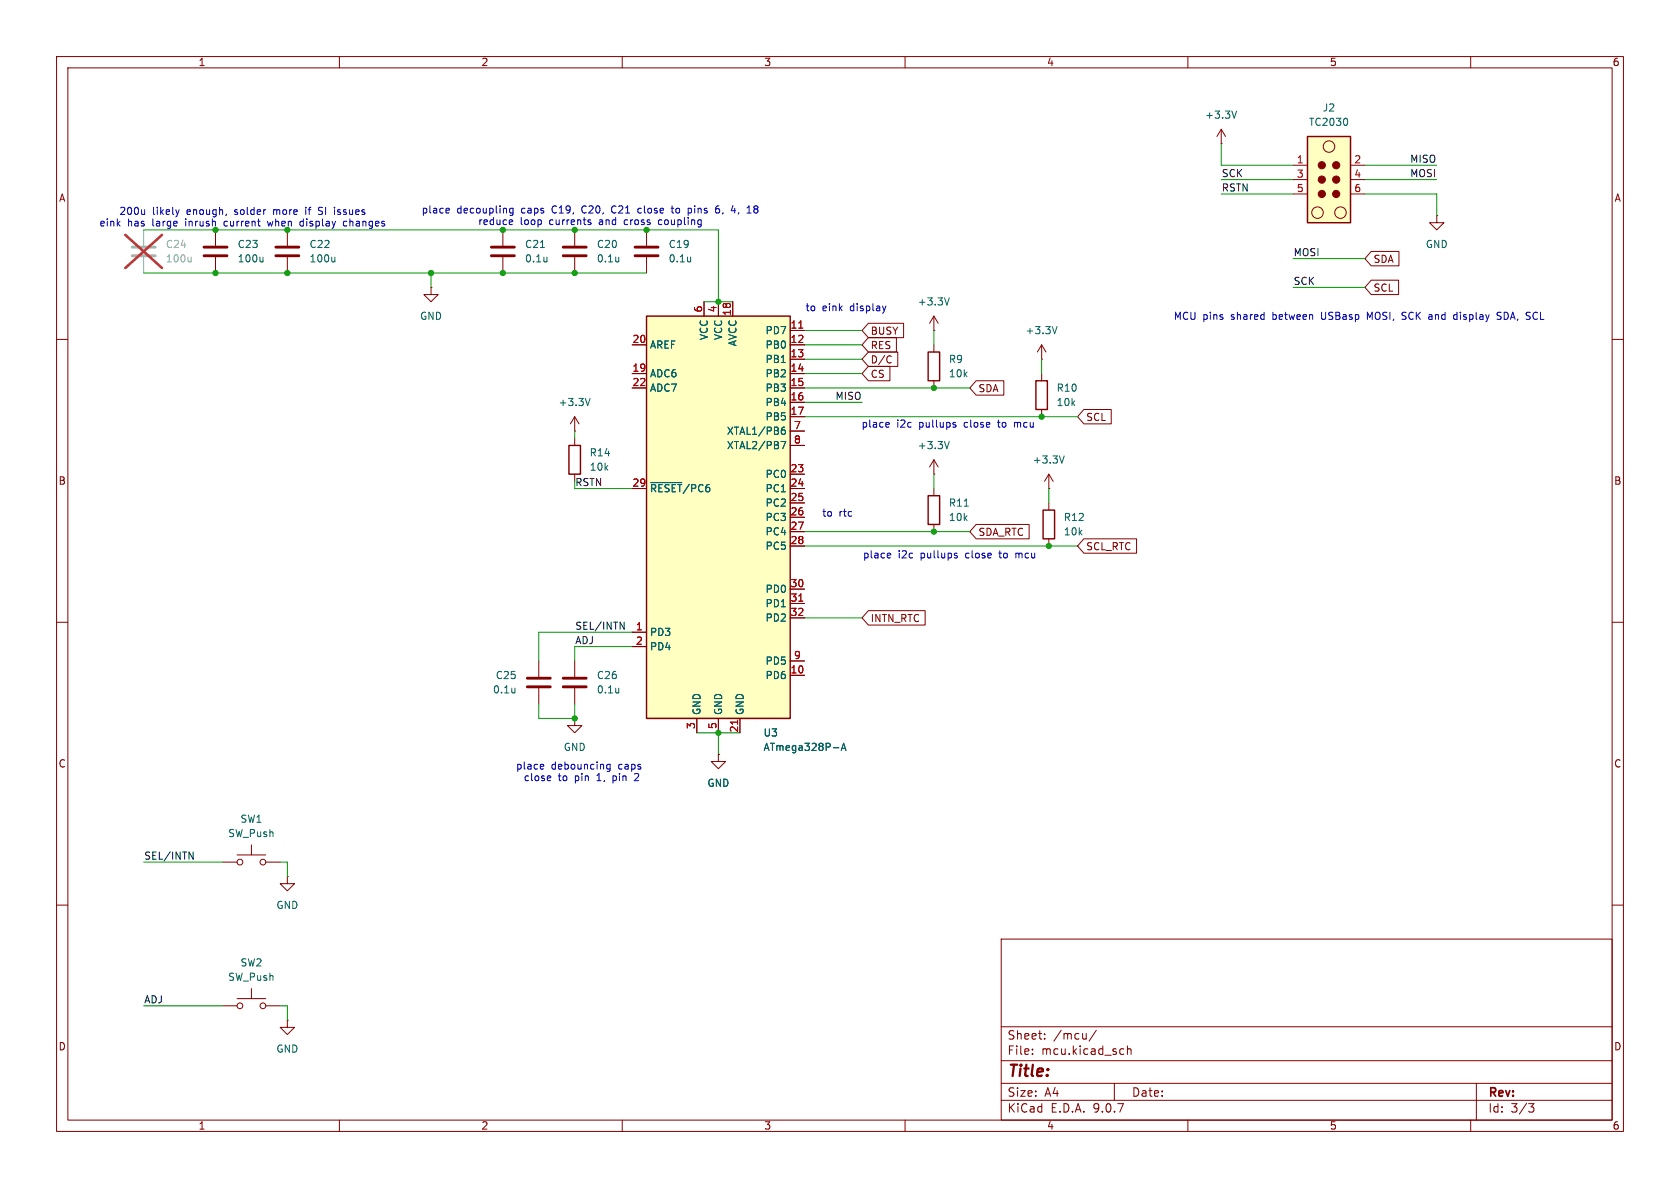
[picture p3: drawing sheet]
<svg xmlns="http://www.w3.org/2000/svg" width="297mm" height="210mm" viewBox="0 0 297 210" stroke-linecap="round" stroke-linejoin="round" font-family="sans-serif">
<g fill="none" stroke="#840000" stroke-width=".18">
<path d="M10 10h277v190h-277zM12 12h273v186h-273zM60 10v2M110 10v2M160 10v2M210 10v2M260 10v2M215.9 25.4h.1M215.9 22.9l-.8 1.2M215.9 22.9l.8 1.2M215.9 22.9v2.5M254 38.1v1.3h1.3l-1.3 1.2-1.3-1.2h1.3"/>
<path d="M254 38.1h.1M38.1 40.6v2.8M38.1 45.5v2.8M114.3 40.6v2.8M114.3 45.5v2.8M165.1 58.4h.1M165.1 55.9l-.8 1.3M165.1 55.9l.8 1.3M165.1 55.9v2.5M10 60h2M165.1 61v1.2M165.1 67.3v1.3"/>
<path d="M184.1 63.5h.1M184.1 61v2.5M184.1 66v1.3M184.1 72.4v1.3M184.1 61l-.7 1.2M184.1 61l.8 1.2M285 60h2M165.1 83.8h.1M165.1 81.3v2.5M165.1 81.3l-.8 1.3M165.1 81.3l.8 1.3M185.4 86.4h.1"/>
<path d="M185.4 83.8l-.7 1.3M185.4 83.8l.8 1.3M185.4 83.8v2.6M10 110h2M101.6 116.8v2.8M285 110h2M101.6 121.7v2.8M10 160h2M177 166h108v32h-108zM285 160h2M60 198v2M110 198v2"/>
<path d="M160 198v2M177 194.5h108M177 191.5h108M177 187.5h108M177 181.5h108M182.5 186.3v.1M182.5 185.5v.1M184.7 183.6v.1M184.7 182.8v.1M193.8 182.1l-1.3 2M197 191.5v3M198.2 185.4l.5 .1"/>
<path d="M198.7 186.3l-.5 .1M199.3 185.5l.2-.1 .4 .1 .1 .9M199.3 184.9v1.5M210 198v2M260 198v2M261 191.5v6.5M270.2 195.1h1l-.5 .6 .4 .1 .1 .5-.3 .3h-.4"/>
</g>
<path d="M23.4 43.7h4M23.4 45.2h4" fill="none" stroke="#a1a1a1" stroke-width=".51"/>
<path d="M25.4 40.6v2.8M25.4 45.5v2.8" fill="none" stroke="#a1a1a1" stroke-width=".18"/>
<path d="M33.8 45.5v.8M33.8 46.2l-.2 .1" fill="none" stroke="#989898" stroke-width=".18"/>
<path d="M22.2 41.5l6.4 5.9M28.6 41.5l-6.4 5.9" fill="none" stroke="#e12e31" stroke-width=".46"/>
<path d="M36.1 43.7h4M36.1 45.2h4M112.3 43.7h4M112.3 45.2h4M99.6 119.9h4M99.6 121.4h4" fill="none" stroke="#840000" stroke-width=".51"/>
<path d="M218.6 19.6l-.4 1.3M46.5 45.5v.8M46.5 46.2l-.2 .1M122.1 45.5v.8M122.1 46.2h-.1M167.8 52.6l-.4 1.3M186.9 57.7l-.5 1.3M167.8 78l-.4 1.3M188.1 80.6l-.4 1.3M109.4 121.7v.8M109.4 122.4h-.1" fill="none" stroke="#006464" stroke-width=".18"/>
<path d="M164.1 62.2h2v5.1h-2zM183.1 67.3h2.1v5.1h-2.1z" fill="none" stroke="#840000" stroke-width=".25"/>
<path d="M231.1 24.1h7.7v15.3h-7.7z" fill="#ffffc2"/>
<path d="M231.1 24.1h7.7v15.3h-7.7zM100.6 78.7h2v5.1h-2zM164.1 87.6h2v5.1h-2z" fill="none" stroke="#840000" stroke-width=".25"/>
<g fill="none" stroke="#840000" stroke-width=".18">
<path d="M228.6 29.2h2.5M228.6 31.8h2.5M228.6 34.3h2.5M238.8 29.2h2.5M238.8 31.8h2.5M238.8 34.3h2.5M50.8 40.6v2.8M50.8 45.5v2.8M76.2 50.8v1.3h1.3l-1.3 1.2-1.3-1.2h1.3M76.2 50.8h.1M88.9 40.6v2.8M88.9 45.5v2.8"/>
<path d="M101.6 40.6v2.8M101.6 45.5v2.8M101.6 76.2h.1M101.6 73.7v2.5M101.6 77.5v1.2M101.6 73.7l-.8 1.2M101.6 73.7l.8 1.2M101.6 83.8v1.3M165.1 86.4v1.2M165.1 92.7v1.3M101.6 127v1.3h1.3l-1.3 1.2-1.3-1.2h1.3M101.6 127h.1"/>
<path d="M127 133.4v1.2h1.3l-1.3 1.3-1.3-1.3h1.3M127 133.4h.1M39.4 152.4h2.5M41.9 151.1h5.1M44.4 149.4v1.7M47 152.4h2.5"/>
<circle cx="232.9" cy="37.6" r="1.02"/>
<circle cx="234.9" cy="25.9" r="1.02"/>
<circle cx="237" cy="37.6" r="1.02"/>
<circle cx="42.4" cy="152.4" r=".51"/>
<circle cx="46.5" cy="152.4" r=".51"/>
</g>
<g fill="#840000" stroke="#840000" stroke-width=".18">
<circle cx="233.7" cy="29.2" r=".63"/>
<circle cx="233.7" cy="31.7" r=".63"/>
<circle cx="233.7" cy="34.3" r=".63"/>
<circle cx="236.2" cy="29.2" r=".63"/>
<circle cx="236.2" cy="31.7" r=".63"/>
<circle cx="236.2" cy="34.3" r=".63"/>
</g>
<path d="M238.1 21l.1 .4-.1 .6M59.2 45.5v.8M59.2 46.2l-.2 .1M95.5 43.8h.8M96.7 45.5v.8M96.7 46.2h-.1M109.4 45.5v.8M109.4 46.2h-.1M104.3 70.4l-.4 1.3M170.5 89.5h.7" fill="none" stroke="#006464" stroke-width=".18"/>
<path d="M48.8 43.7h4M48.8 45.2h4M86.9 43.7h4M86.9 45.2h4M99.6 43.7h4M99.6 45.2h4" fill="none" stroke="#840000" stroke-width=".51"/>
<path d="M114.3 55.9h25.4v71.1h-25.4z" fill="#ffffc2"/>
<path d="M114.3 55.9h25.4v71.1h-25.4zM184.4 90.2h2v5.1h-2z" fill="none" stroke="#840000" stroke-width=".25"/>
<g fill="none" stroke="#840000" stroke-width=".18">
<path d="M124.5 53.3v2.6M127 53.3v2.6M129.5 53.3v2.6M139.7 58.4h2.5M153.5 59.7h5v2.5h-5l-1.1-1.2zM153.5 57.1h6.2v2.6h-6.2l-1.1-1.3zM242.4 44.4h4.9v2.6h-4.9l-1.1-1.3zM242.4 49.5h4.9v2.6h-4.9l-1.1-1.3zM111.8 61h2.5M111.8 66h2.5M111.8 68.6h2.5M139.7 61h2.5"/>
<path d="M139.7 66h2.5M139.7 68.6h2.5M139.7 63.5h2.5M139.7 71.1h2.5M139.7 73.7h2.5M139.7 76.2h2.5M139.7 78.7h2.5M153.5 62.2h5.2v2.6h-5.2l-1.1-1.3zM153.5 64.8h3.8v2.5h-3.8l-1.1-1.3zM157.3 62.9l.3 .1M157.6 64l-.3 .2M172.6 67.3h4.9v2.6h-4.9l-1.2-1.3z"/>
<path d="M191.6 72.4h4.9v2.5h-4.9l-1.1-1.2zM111.8 86.4h2.5M139.7 86.4h2.5M139.7 83.8h2.5M139.7 88.9h2.5M139.7 91.4h2.5M139.7 94h2.5M139.7 96.5h2.5M172.6 92.7h9.3v2.6h-9.3l-1.2-1.3zM185.4 88.9v1.3M185.4 95.3v1.2M191.6 95.2h9.3v2.6h-9.3l-1.1-1.3z"/>
<path d="M95.2 116.8v2.8M111.8 111.8h2.5M111.8 114.3h2.5M139.7 104.1h2.5M139.7 106.7h2.5M139.7 109.2h2.5M139.7 116.8h2.5M139.7 119.4h2.5M153.5 107.9h10.1v2.6h-10.1l-1.1-1.3zM95.2 121.7v2.8M123.2 127v2.5M127 133.4h.1"/>
<path d="M127 127v2.5M130.8 127v2.5M50.8 154.9v1.3h1.3l-1.3 1.3-1.3-1.3h1.3M50.8 154.9h.1M39.4 177.8h2.5M41.9 176.5h5.1M44.4 174.8v1.7M47 177.8h2.5M50.8 180.3v1.3h1.3l-1.3 1.3-1.3-1.3h1.3M50.8 180.3h.1"/>
<circle cx="42.4" cy="177.8" r=".51"/>
<circle cx="46.5" cy="177.8" r=".51"/>
</g>
<path d="M138.1 78h.8l-.5 1.3M138.2 76.1l.4-.1 .2 .2-.1 .5-.3 .1-.2-.1M138.7 75.5l-.3 .1-.2 .2M115 85.3h5.5M91 121.7v.8M91 122.4h.1M147.3 132.2h1M148.7 132.7l.4-1.3 .5 1.3M148.8 132.3h.6" fill="none" stroke="#006464" stroke-width=".18"/>
<path d="M141.2 58h.7M141.2 106.3h.7M130.4 127.3v.7" fill="none" stroke="#a90000" stroke-width=".18"/>
<path d="M93.2 119.9h4.1M93.2 121.4h4.1" fill="none" stroke="#840000" stroke-width=".51"/>
<path d="M109.6 110l.7 1.2v-1.2M33.4 150.6l.7 1.3v-1.3" fill="none" stroke="#0f0f0f" stroke-width=".18"/>
<g fill="none" stroke="#009600" stroke-width=".18">
<path d="M215.9 25.4v3.8h12.7M215.9 31.8h12.7M215.9 34.3h12.7M241.3 29.2h12.7M241.3 31.8h12.7M241.3 34.3h12.7v3.8M25.4 40.6h101.6v12.7M25.4 48.3h88.9M76.2 48.3v2.5M124.5 53.3h5M142.2 58.4h10.2M165.1 58.4v2.6"/>
<path d="M228.6 45.7h12.7M228.6 50.8h12.7M101.6 76.2v1.3M142.2 71.1h10.2M142.2 73.7h48.3M142.2 66h10.2M142.2 61h10.2M142.2 63.5h10.2M142.2 68.6h29.2M184.1 63.5v2.5M101.6 86.4h10.2M142.2 94h29.2"/>
<path d="M142.2 96.5h48.3M165.1 83.8v2.6M185.4 86.4v2.5M111.8 111.8h-16.6v5M111.8 114.3h-10.2v2.5M142.2 109.2h10.2M95.2 124.5v2.5h6.4v-2.5M123.2 129.5h7.6M127 129.5v3.9M25.4 152.4h14M49.5 152.4h1.3v2.5M25.4 177.8h14"/>
<path d="M49.5 177.8h1.3v2.5"/>
</g>
<g fill="none" stroke="#0000c2" stroke-width=".18">
<path d="M25.6 37.1v.8M25.6 37.8l-.2 .1M31.7 37.1l-.3 .8M40 37.9v.1M47.3 39.1l.2 .9M53.5 39.1l-.4 .1-.1 .2 .1 .4 .4 .2M54.1 36.6v.2M54.1 37.1v.8M56.3 37.9h.5M56.8 36.6h-.3l-.2 .3 .1 .3 .4 .1M61.3 39.2l-.4-.1-.2 .3 .1 .5h.5M79 36.8l.4 .1v.2l-.6 .1"/>
<path d="M79.4 37.6l-.4 .1M90.2 38.9h.4v.3l-.6 .1M90.6 39.6l-.4 .1M90.7 36.9l-.4-.1-.2 .3 .1 .5h.5M90.7 36.8v1l-.2 .3-.3-.1M104.1 39.3h.3l.1 .2-.2 .2h-.2M104.1 38.9h.3M108.4 36.5l-.3 .4 .3 .7M113.3 36.8l-.4 .1-.1 .2v.4l.5 .2M116.6 38.9l-.2 .2v.4l.2 .2M118.6 36.8h.5M118.8 36.4v1.1l.3 .2"/>
<path d="M121.8 36.8l.3 .1 .2 .2-.1 .4-.4 .2M126.6 36.9h.4l.2 .2-.1 .5h-.5M127.1 36.4l-.4 .1M129.3 37.2h.8M133.5 36.4l-.2 .2 .2 .3-.2 .2v.3l.2 .3M156.6 54.1l-.3 .8M242.2 56.1l-.5-.9v1.3M247.8 56.4l.5 .1M248.4 55.2h-.3l-.3 .2 .2 .3 .3 .2M252.7 55.6l.4 .1M253.2 56.4l-.5 .1M253.2 55.9l-.5 .1"/>
<path d="M257.1 56.4h.5M257.1 55.7h.5M257.6 55.2v1.3M265.4 55.3l-.5-.1-.2 .1v.4l.6 .2 .1 .3-.3 .3-.4-.1M156.8 74.7h.3l.1 .3-.6 .1M157.1 75.5h-.3M168.6 75.1l.3 .1 .1 .1-.2 .2h-.2M168.6 74.7h.3M179.3 74.7v.8M179.5 74.7l-.2 .1M157 97.8h.4l.1 .3-.6 .1M157.4 98.6h-.4"/>
<path d="M168.9 98.2l.3 .1 .1 .1-.2 .2h-.3M168.9 97.8h.3M179.6 97.8v.8M179.8 97.8l-.2 .1M95.7 135.1l.4 .1v.2l-.6 .1M96.1 135.9l-.4 .1M97.3 137.9l-.4 .1M97.3 137.2l.1 .3-.6 .1M107.9 135.2l-.4-.1-.2 .3 .1 .5h.5M107.9 135.1v1l-.3 .3-.3-.1M112.8 137.3l-.7 .7h.8"/>
</g>
<g fill="#009600" stroke="#009600" stroke-width=".18">
<circle cx="185.4" cy="96.5" r=".46"/>
<circle cx="50.8" cy="40.6" r=".46"/>
<circle cx="50.8" cy="48.3" r=".46"/>
<circle cx="101.6" cy="40.6" r=".46"/>
<circle cx="88.9" cy="48.3" r=".46"/>
<circle cx="101.6" cy="48.3" r=".46"/>
<circle cx="88.9" cy="40.6" r=".46"/>
<circle cx="76.2" cy="48.3" r=".46"/>
<circle cx="38.1" cy="40.6" r=".46"/>
<circle cx="38.1" cy="48.3" r=".46"/>
<circle cx="114.3" cy="40.6" r=".46"/>
<circle cx="127" cy="53.3" r=".46"/>
<circle cx="127" cy="129.5" r=".46"/>
<circle cx="101.6" cy="127" r=".46"/>
<circle cx="165.1" cy="68.6" r=".46"/>
<circle cx="184.1" cy="73.7" r=".46"/>
<circle cx="165.1" cy="94" r=".46"/>
</g>
<text font-size="2.8" fill="#840000" x="178" y="190.9">Title:</text>
<g font-size="2.1" fill="#840000">
<text x="178" y="184">Sheet:</text>
<text x="186.2" y="184">/mcu/</text>
<text x="178" y="186.7">File:</text>
<text x="184.1" y="186.7">mcu.kicad_sch</text>
<text x="178" y="196.9">KiCad</text>
<text x="178" y="194.1">Size:</text>
<text x="184.7" y="194.1">A4</text>
<text x="185.7" y="196.9">E.D.A.</text>
<text x="193.3" y="196.9">9.0.7</text>
<text x="200" y="194.1">Date:</text>
<text x="263" y="194.3">Rev:</text>
<text x="263" y="196.9">Id:</text>
<text x="267.1" y="196.9">3/3</text>
</g>
<g font-size="1.8" fill="#840000">
<text x="35" y="11.9">1</text>
<text x="85" y="11.9">2</text>
<text x="135" y="11.9">3</text>
<text x="185" y="11.9">4</text>
<text x="235" y="11.9">5</text>
<text x="285" y="11.9">6</text>
<text x="10.3" y="35.9">A</text>
<text x="285.3" y="35.9">A</text>
<text x="242.7" y="46.7">SDA</text>
<text x="242.7" y="51.8">SCL</text>
<text x="153.8" y="59.4">BUSY</text>
<text x="153.8" y="61.9">RES</text>
<text x="153.8" y="64.5">D/C</text>
<text x="153.8" y="67">CS</text>
<text x="172.9" y="69.5">SDA</text>
<text x="191.9" y="74.6">SCL</text>
<text x="10.3" y="85.9">B</text>
<text x="285.3" y="85.9">B</text>
<text x="172.9" y="94.9">SDA_RTC</text>
<text x="191.9" y="97.5">SCL_RTC</text>
<text x="153.8" y="110.2">INTN_RTC</text>
<text x="10.3" y="135.9">C</text>
<text x="285.3" y="135.9">C</text>
<text x="10.3" y="185.9">D</text>
<text x="285.3" y="185.9">D</text>
<text x="35" y="199.9">1</text>
<text x="85" y="199.9">2</text>
<text x="135" y="199.9">3</text>
<text x="185" y="199.9">4</text>
<text x="235" y="199.9">5</text>
<text x="285" y="199.9">6</text>
</g>
<g font-size="1.8" fill="#006464">
<text x="213" y="21.2">+3.3V</text>
<text x="231.3" y="22.5">TC2030</text>
<text x="233.8" y="19.9">J2</text>
<text x="41.9" y="46.6">100u</text>
<text x="41.9" y="44">C23</text>
<text x="54.6" y="46.6">100u</text>
<text x="54.6" y="44">C22</text>
<text x="92.7" y="44">C21</text>
<text x="92.7" y="46.6">0.1u</text>
<text x="105.4" y="44">C20</text>
<text x="105.4" y="46.6">0.1u</text>
<text x="118.1" y="44">C19</text>
<text x="118.1" y="46.6">0.1u</text>
<text x="252" y="44">GND</text>
<text x="74.2" y="56.7">GND</text>
<text x="135.2" y="59.3">PD7</text>
<text x="162.2" y="54.2">+3.3V</text>
<text x="181.2" y="59.3">+3.3V</text>
<text x="114.8" y="61.8">AREF</text>
<text x="125.3" y="60.2" transform="rotate(-90 125.3 60.2)">VCC</text>
<text x="127.9" y="60.2" transform="rotate(-90 127.9 60.2)">VCC</text>
<text x="130.4" y="61.3" transform="rotate(-90 130.4 61.3)">AVCC</text>
<text x="135.2" y="61.8">PB0</text>
<text x="135.2" y="64.4">PB1</text>
<text x="167.6" y="64.4">R9</text>
<text x="98.7" y="72">+3.3V</text>
<text x="114.8" y="66.9">ADC6</text>
<text x="114.8" y="69.4">ADC7</text>
<text x="135.2" y="66.9">PB2</text>
<text x="135.2" y="69.4">PB3</text>
<text x="135.2" y="72">PB4</text>
<text x="167.6" y="66.9">10k</text>
<text x="186.7" y="72">10k</text>
<text x="186.7" y="69.4">R10</text>
<text x="128.4" y="77.1">XTAL1/PB6</text>
<text x="135.2" y="74.5">PB5</text>
<text x="104.1" y="83.4">10k</text>
<text x="104.1" y="80.9">R14</text>
<text x="128.4" y="79.6">XTAL2/PB7</text>
<text x="162.2" y="79.6">+3.3V</text>
<text x="182.5" y="82.1">+3.3V</text>
<text x="114.8" y="87.2">~{RESET}/PC6</text>
<text x="135.2" y="84.7">PC0</text>
<text x="135.2" y="87.2">PC1</text>
<text x="135.2" y="89.8">PC2</text>
<text x="167.6" y="89.8">R11</text>
<text x="135.2" y="92.3">PC3</text>
<text x="135.2" y="94.8">PC4</text>
<text x="167.6" y="92.3">10k</text>
<text x="188" y="94.8">10k</text>
<text x="188" y="92.3">R12</text>
<text x="135.2" y="97.4">PC5</text>
<text x="135.2" y="105">PD0</text>
<text x="135.2" y="107.5">PD1</text>
<text x="114.8" y="112.6">PD3</text>
<text x="135.2" y="110.1">PD2</text>
<text x="114.8" y="115.2">PD4</text>
<text x="135.2" y="117.7">PD5</text>
<text x="87.1" y="122.8">0.1u</text>
<text x="87.5" y="120.2">C25</text>
<text x="105.4" y="120.2">C26</text>
<text x="105.4" y="122.8">0.1u</text>
<text x="135.2" y="120.2">PD6</text>
<text x="124.1" y="126.5" transform="rotate(-90 124.1 126.5)">GND</text>
<text x="127.9" y="126.5" transform="rotate(-90 127.9 126.5)">GND</text>
<text x="131.7" y="126.5" transform="rotate(-90 131.7 126.5)">GND</text>
<text x="134.9" y="130.4">U3</text>
<text x="99.6" y="132.9">GND</text>
<text x="134.9" y="132.9">ATmega328P-A</text>
<text x="125" y="139.3">GND</text>
<text x="40.2" y="148.2">SW_Push</text>
<text x="42.4" y="145.6">SW1</text>
<text x="48.8" y="160.9">GND</text>
<text x="40.2" y="173.6">SW_Push</text>
<text x="42.4" y="171">SW2</text>
<text x="48.8" y="186.3">GND</text>
</g>
<g font-size="1.8" fill="#a90000">
<text x="229.2" y="29">1</text>
<text x="239.3" y="29">2</text>
<text x="229.2" y="31.5">3</text>
<text x="229.2" y="34">5</text>
<text x="239.3" y="31.5">4</text>
<text x="239.3" y="34">6</text>
<text x="124.2" y="55.3" transform="rotate(-90 124.2 55.3)">6</text>
<text x="126.7" y="55.3" transform="rotate(-90 126.7 55.3)">4</text>
<text x="129.3" y="55.9" transform="rotate(-90 129.3 55.9)">18</text>
<text x="139.7" y="58.2">11</text>
<text x="111.7" y="60.7">20</text>
<text x="111.7" y="65.8">19</text>
<text x="139.7" y="60.7">12</text>
<text x="139.7" y="63.2">13</text>
<text x="139.7" y="65.8">14</text>
<text x="111.7" y="68.3">22</text>
<text x="139.7" y="68.3">15</text>
<text x="139.7" y="70.9">16</text>
<text x="139.7" y="73.4">17</text>
<text x="140.3" y="75.9">7</text>
<text x="139.7" y="83.6">23</text>
<text x="140.3" y="78.5">8</text>
<text x="111.7" y="86.1">29</text>
<text x="139.7" y="86.1">24</text>
<text x="139.7" y="88.6">25</text>
<text x="139.7" y="91.2">26</text>
<text x="139.7" y="93.7">27</text>
<text x="139.7" y="96.3">28</text>
<text x="139.7" y="103.9">30</text>
<text x="139.7" y="106.4">31</text>
<text x="112.3" y="111.5">1</text>
<text x="139.7" y="109">32</text>
<text x="112.3" y="114">2</text>
<text x="139.7" y="119.1">10</text>
<text x="140.3" y="116.6">9</text>
<text x="122.9" y="129" transform="rotate(-90 122.9 129)">3</text>
<text x="126.7" y="129" transform="rotate(-90 126.7 129)">5</text>
<text x="130.6" y="129.6" transform="rotate(-90 130.6 129.6)">21</text>
</g>
<g font-size="1.8" fill="#0f0f0f">
<text x="249.2" y="28.9">MISO</text>
<text x="215.9" y="31.4">SCK</text>
<text x="215.9" y="33.9">RSTN</text>
<text x="249.2" y="31.4">MOSI</text>
<text x="228.6" y="45.4">MOSI</text>
<text x="228.6" y="50.5">SCK</text>
<text x="147.6" y="70.8">MISO</text>
<text x="101.6" y="114">ADJ</text>
<text x="101.6" y="111.4">SEL/INTN</text>
<text x="25.4" y="152.1">SEL/INTN</text>
<text x="25.4" y="177.5">ADJ</text>
</g>
<g font-size="1.8" fill="#0000c2">
<text x="17.5" y="40.2">eink</text>
<text x="21" y="38.2">200u</text>
<text x="22.5" y="40.2">has</text>
<text x="26.9" y="38.2">likely</text>
<text x="27" y="40.2">large</text>
<text x="33" y="40.2">inrush</text>
<text x="33.1" y="38.2">enough,</text>
<text x="40.1" y="40.2">current</text>
<text x="41.7" y="38.2">solder</text>
<text x="48" y="40.2">when</text>
<text x="48.8" y="38.2">more</text>
<text x="53.9" y="40.2">display</text>
<text x="54.7" y="38.2">if</text>
<text x="57.2" y="38.2">SI</text>
<text x="60.2" y="38.2">issues</text>
<text x="61.8" y="40.2">changes</text>
<text x="74.4" y="37.9">place</text>
<text x="80.8" y="37.9">decoupling</text>
<text x="84.4" y="40">reduce</text>
<text x="91.9" y="40">loop</text>
<text x="92.3" y="37.9">caps</text>
<text x="97.2" y="40">currents</text>
<text x="97.9" y="37.9">C19,</text>
<text x="103.3" y="37.9">C20,</text>
<text x="106.2" y="40">and</text>
<text x="108.8" y="37.9">C21</text>
<text x="110.8" y="40">cross</text>
<text x="113.6" y="37.9">close</text>
<text x="117.1" y="40">coupling</text>
<text x="119.8" y="37.9">to</text>
<text x="122.9" y="37.9">pins</text>
<text x="128" y="37.9">6,</text>
<text x="131" y="37.9">4,</text>
<text x="134" y="37.9">18</text>
<text x="142.3" y="55.2">to</text>
<text x="145.4" y="55.2">eink</text>
<text x="150.4" y="55.2">display</text>
<text x="207.4" y="56.7">MCU pins</text>
<text x="217.7" y="56.7">shared</text>
<text x="225.2" y="56.7">between</text>
<text x="234" y="56.7">USBasp</text>
<text x="242.3" y="56.7">MOSI,</text>
<text x="248.7" y="56.7">SCK</text>
<text x="253.6" y="56.7">and</text>
<text x="258.3" y="56.7">display</text>
<text x="266.1" y="56.7">SDA, SCL</text>
<text x="152.2" y="75.8">place</text>
<text x="158.5" y="75.8">i2c</text>
<text x="162.6" y="75.8">pullups</text>
<text x="170.7" y="75.8">close</text>
<text x="176.9" y="75.8">to</text>
<text x="180" y="75.8">mcu</text>
<text x="145.3" y="91.5">to</text>
<text x="148.3" y="91.5">rtc</text>
<text x="152.5" y="98.9">place</text>
<text x="158.8" y="98.9">i2c</text>
<text x="162.8" y="98.9">pullups</text>
<text x="171" y="98.9">close</text>
<text x="177.2" y="98.9">to</text>
<text x="180.2" y="98.9">mcu</text>
<text x="91.1" y="136.2">place</text>
<text x="97.4" y="136.2">debouncing</text>
<text x="109.4" y="136.2">caps</text>
<text x="92.5" y="138.3">close</text>
<text x="98.7" y="138.3">to</text>
<text x="101.7" y="138.3">pin</text>
<text x="105.8" y="138.3">1,</text>
<text x="108.8" y="138.3">pin</text>
<text x="112.9" y="138.3">2</text>
</g>
<g font-size="1.8" fill="#989898">
<text x="29.2" y="46.6">100u</text>
<text x="29.2" y="44">C24</text>
</g>
<text font-size="1.8" fill="#009600" x="101.6" y="86">RSTN</text>
</svg>
